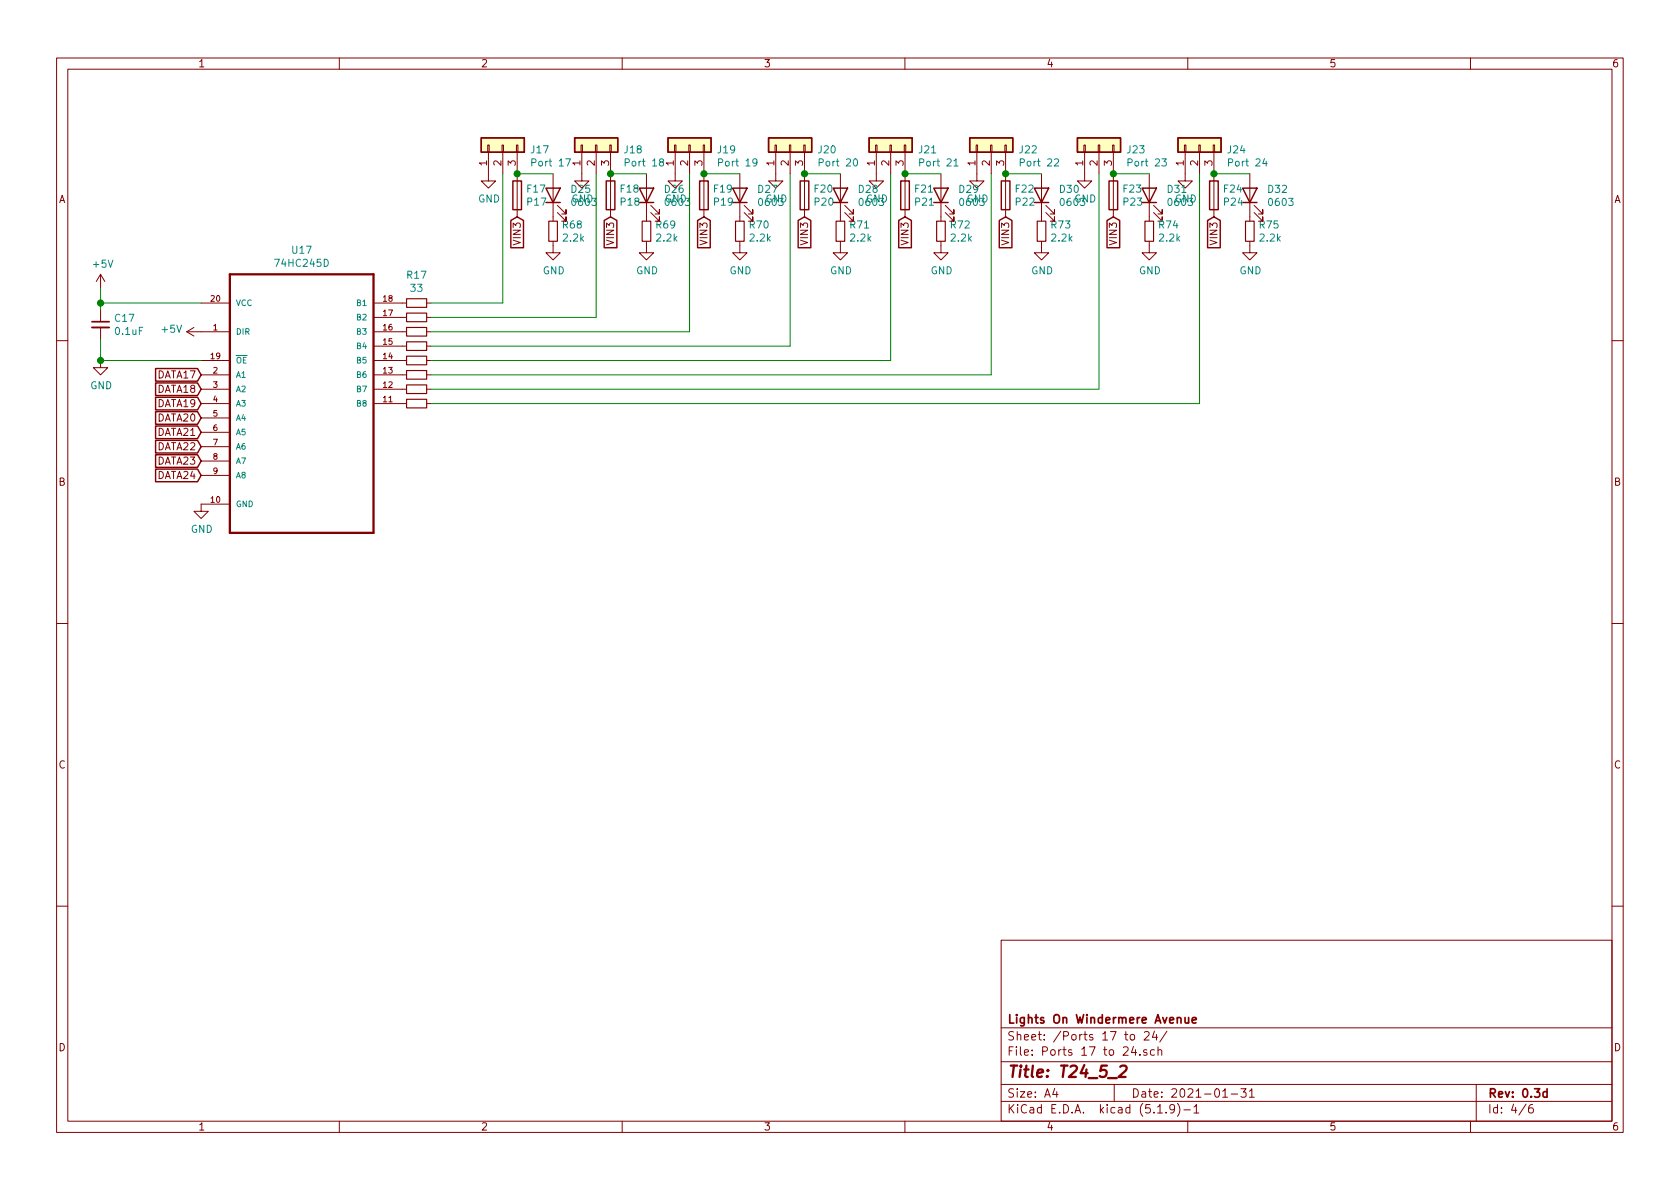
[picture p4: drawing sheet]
<svg xmlns="http://www.w3.org/2000/svg" width="297mm" height="210mm" viewBox="0 0 297 210" stroke-linecap="round" stroke-linejoin="round" font-family="sans-serif">
<g fill="none" stroke="#840000" stroke-width=".18">
<path d="M10 10.3h277v189.9h-277zM12 12.2h273v186.1h-273zM60 10.3v1.9M110 10.3v1.9M160 10.3v1.9M210 10.3v1.9M260 10.3v1.9M86.2 25.6h.3v1.3h-.3zM86.4 26.9v5.1h1.2l-1.2 1.3-1.3-1.3h1.3M88.8 25.6h.2v1.3h-.2zM88.9 26.9v3.8M91.3 25.6h.3v1.3h-.3z"/>
<path d="M91.4 26.9v11.4M97.8 30.7v8.4M98.6 37.6l1.5 1.5v-.8v.8h-.8M98.6 36.3l1.5 1.5v-.7v.7h-.8M102.7 25.6h.3v1.3h-.3zM102.9 26.9v5.1h1.2l-1.2 1.3-1.3-1.3h1.3M105.3 25.6h.2v1.3h-.2zM105.4 26.9v3.8M107.8 25.6h.3v1.3h-.3zM107.9 26.9v11.4M114.3 30.7v8.4M115.1 37.6l1.5 1.5v-.8v.8h-.8"/>
<path d="M115.1 36.3l1.5 1.5v-.7v.7h-.8M119.3 25.6h.2v1.3h-.2zM119.4 26.9v5.1h1.2l-1.2 1.3-1.3-1.3h1.3M121.8 25.6h.2v1.3h-.2zM121.9 26.9v3.8M124.3 25.6h.3v1.3h-.3zM124.5 26.9v11.4M130.8 30.7v8.4M131.6 37.6l1.5 1.5v-.8v.8h-.8M131.6 36.3l1.5 1.5v-.7v.7h-.8M137 25.6h.3v1.3h-.3zM137.2 26.9v5.1h1.2l-1.2 1.3-1.3-1.3h1.3"/>
<path d="M139.6 25.6h.2v1.3h-.2zM139.7 26.9v3.8M142.1 25.6h.3v1.3h-.3zM142.2 26.9v11.4M148.6 30.7v8.4M149.4 37.6l1.5 1.5v-.8v.8h-.8M149.4 36.3l1.5 1.5v-.7v.7h-.8M154.8 25.6h.3v1.3h-.3zM154.9 26.9v5.1h1.3l-1.3 1.3-1.2-1.3h1.2M157.4 25.6h.2v1.3h-.2zM157.5 26.9v3.8M159.9 25.6h.2v1.3h-.2z"/>
<path d="M160 26.9v11.4M166.4 30.7v8.4M167.1 37.6l1.6 1.5v-.8v.8h-.8M167.1 36.3l1.6 1.5v-.7v.7h-.8M172.6 25.6h.2v1.3h-.2zM172.7 26.9v5.1h1.3l-1.3 1.3-1.3-1.3h1.3M175.1 25.6h.3v1.3h-.3zM175.3 26.9v3.8M177.7 25.6h.2v1.3h-.2zM177.8 26.9v11.4M184.1 30.7v8.4M184.9 37.6l1.5 1.5v-.8v.8h-.7"/>
<path d="M184.9 36.3l1.5 1.5v-.7v.7h-.7M191.6 25.6h.3v1.3h-.3zM191.8 26.9v5.1h1.2l-1.2 1.3-1.3-1.3h1.3M194.2 25.6h.2v1.3h-.2zM194.3 26.9v3.8M196.7 25.6h.3v1.3h-.3zM196.8 26.9v11.4M203.2 30.7v8.4M204 37.6l1.5 1.5v-.8v.8h-.8M204 36.3l1.5 1.5v-.7v.7h-.8M209.4 25.6h.3v1.3h-.3zM209.5 26.9v5.1h1.3l-1.3 1.3-1.2-1.3h1.2"/>
<path d="M212 25.6h.2v1.3h-.2zM212.1 26.9v3.8M214.5 25.6h.3v1.3h-.3zM214.6 26.9v11.4M221 30.7v8.4M221.7 37.6l1.6 1.5v-.8v.8h-.8M221.7 36.3l1.6 1.5v-.7v.7h-.8M17.8 48.5v2.5M17.8 54.9v2M17.8 57.9v2M17.8 48.5l-.8 1.3M17.8 48.5l.7 1.3"/>
<path d="M33 58.7h7.6M33 58.7l1.3 .7M34.3 57.9l-1.3 .8M35.6 53.6h5M66 53.6h5.9M66 58.7h5.9M66 56.1h5.9M75.4 53.6h.8M75.4 58.7h.8M75.4 56.1h.8M97.8 42.7v2h1.3l-1.3 1.3-1.3-1.3h1.3M114.3 42.7v2h1.3l-1.3 1.3-1.3-1.3h1.3"/>
<path d="M130.8 42.7v2h1.3l-1.3 1.3-1.3-1.3h1.3M148.6 42.7v2h1.3l-1.3 1.3-1.3-1.3h1.3M166.4 42.7v2h1.2l-1.2 1.3-1.3-1.3h1.3M184.1 42.7v2h1.3l-1.3 1.3-1.2-1.3h1.2M203.2 42.7v2h1.3l-1.3 1.3-1.3-1.3h1.3M221 42.7v2h1.2l-1.2 1.3-1.3-1.3h1.3M10 60.2h2M17.8 63.7v1.3h1.2l-1.2 1.3-1.3-1.3h1.3M35.6 63.7h5M35.6 66.3h5M35.6 68.8h5M35.6 71.4h5"/>
<path d="M35.6 73.9h5M35.6 76.4h5M35.6 79h5M66 63.7h5.9M66 66.3h5.9M66 68.8h5.9M66 71.4h5.9M66 61.2h5.9M75.4 63.7h.8M75.4 66.3h.8M75.4 68.8h.8M75.4 71.4h.8"/>
<path d="M75.4 61.2h.8M285 60.2h2M35.6 81.5h5M35.6 84.1h5M40.6 89.1h-5v1.3h1.2l-1.2 1.3-1.3-1.3h1.3M10 110.3h2M285 110.3h2M10 160.2h2M177 166.3h108v32h-108zM285 160.2h2M60 198.3v1.9M110 198.3v1.9"/>
<path d="M160 198.3v1.9M177 194.8h108M177 191.8h108M177 187.8h108M177 181.8h108M186.5 192.5l-.4 1h1M186.8 193v1M197 191.8v3M199.9 183.1l.2-.2 .5 .2v.7l-.3 .1-.4-.1zM200.4 185l-.3 1.1h.9M200.8 185.6v1M201.5 186.5v.1"/>
<path d="M202.3 182.6l.2-.2h.4l.2 .2 .1 .2-.1 .3-.8 .8h.9M202.8 185.7a.37 .37 0 0 0-.6 .1l.1 .2 .5 .2v.1l-.2 .3-.4-.1M204.1 185.7l-.4-.1-.3 .3 .1 .6 .2 .1 .4-.1M204.1 182.3l-.3 1.1h.9M204.5 182.9v1M204.7 196.8h.8M204.7 185.7h.1a.37 .37 0 0 1 .6 .1v.8M204.7 185.1v1.5M206.2 196.7v.1M206.3 182.3l-1.2 2M207.7 196l-.1 .1a.48 .48 0 0 1-.6 .1l-.2-.2 .2-.6a.48 .48 0 0 1 .6 .1 1.27 1.27 0 0 1-.2 1.2l-.4 .1M208.2 195.1a1.71 1.71 0 0 1 0 2.3"/>
<path d="M209.3 196.3h1.2M210 198.3v1.9M211.1 195.8l.4-.5v1.5M211.1 196.8h.9M216.2 193l.4-.5v1.5M216.2 194h.8M217.7 193.5h1.1M219.4 192.5h.9l-.5 .6 .5 .1v.7l-.3 .1-.6-.1M220.9 193l.4-.5v1.5M220.9 194h.9M260 198.3v1.9M261 191.8v6.5"/>
<path d="M269.8 195.2l-1.2 2M271 195.3a.62 .62 0 0 0-.7 .7v.7l.3 .1 .4-.1 .1-.5-.1-.2-.4-.1-.3 .3"/>
</g>
<path d="M16.3 56.9h3M209.5 179.9l.1 .9 .4 .1 .2-.1M210.2 179.9v1M210.8 180.4l.7-.1v-.3l-.5-.1-.2 .2 .1 .7h.6M273.5 193.1l-.4-.1-.3 .3 .1 .6 .2 .1 .4-.1M273.5 192.5v1.5" fill="none" stroke="#840000" stroke-width=".3"/>
<path d="M40.6 48.5h25.4v45.7h-25.4zM198.1 188.6l.3-.2h.5l.2 .2 .1 .4-.1 .3-1.3 1.1h1.2" fill="none" stroke="#840000" stroke-width=".41"/>
<g fill="#ffffc2" stroke="#ffffc2" stroke-width=".18">
<path d="M171.4 24.4h7.7v2.5h-7.7z"/>
<path d="M208.3 24.4h7.6v2.5h-7.6z"/>
<path d="M190.5 24.4h7.6v2.5h-7.6z"/>
<path d="M153.7 24.4h7.6v2.5h-7.6z"/>
<path d="M135.9 24.4h7.6v2.5h-7.6z"/>
<path d="M118.1 24.4h7.6v2.5h-7.6z"/>
<path d="M85.1 24.4h7.6v2.5h-7.6z"/>
<path d="M101.6 24.4h7.6v2.5h-7.6z"/>
</g>
<g fill="none" stroke="#840000" stroke-width=".25">
<path d="M85.1 24.4h7.6v2.5h-7.6zM90.3 39l1.1-.7 1.2 .7v4.8h-2.3zM90.7 32h1.5v5.1h-1.5zM96.5 33.3h2.6l-1.3 2.5zM96.5 35.8h2.6M101.6 24.4h7.6v2.5h-7.6zM106.8 39l1.1-.7 1.2 .7v4.8h-2.3zM107.2 32h1.5v5.1h-1.5zM113 33.3h2.6l-1.3 2.5zM113 35.8h2.6M118.1 24.4h7.6v2.5h-7.6zM123.3 39l1.2-.7 1.1 .7v4.8h-2.3z"/>
<path d="M123.7 32h1.5v5.1h-1.5zM129.5 33.3h2.6l-1.3 2.5zM129.5 35.8h2.6M135.9 24.4h7.6v2.5h-7.6zM141.1 39l1.1-.7 1.2 .7v4.8h-2.3zM141.5 32h1.5v5.1h-1.5zM147.3 33.3h2.6l-1.3 2.5zM147.3 35.8h2.6M153.7 24.4h7.6v2.5h-7.6zM158.9 39l1.1-.7 1.1 .7v4.8h-2.2zM159.3 32h1.5v5.1h-1.5zM165.1 33.3h2.5l-1.2 2.5z"/>
<path d="M165.1 35.8h2.5M171.4 24.4h7.7v2.5h-7.7zM176.7 39l1.1-.7 1.1 .7v4.8h-2.2zM177 32h1.6v5.1h-1.6zM182.9 33.3h2.5l-1.3 2.5zM182.9 35.8h2.5M190.5 24.4h7.6v2.5h-7.6zM195.7 39l1.1-.7 1.2 .7v4.8h-2.3zM196.1 32h1.5v5.1h-1.5zM201.9 33.3h2.6l-1.3 2.5zM201.9 35.8h2.6M208.3 24.4h7.6v2.5h-7.6z"/>
<path d="M213.5 39l1.1-.7 1.1 .7v4.8h-2.2zM213.9 32h1.5v5.1h-1.5zM219.7 33.3h2.5l-1.2 2.5zM219.7 35.8h2.5M27.5 65.2h7.4l.7 1.1-.7 1.1h-7.4zM27.5 77.9h7.4l.7 1.1-.7 1.1h-7.4zM27.5 75.3h7.4l.7 1.1-.7 1.2h-7.4zM27.5 72.8h7.4l.7 1.1-.7 1.1h-7.4zM27.5 70.3h7.4l.7 1.1-.7 1.1h-7.4zM27.5 67.7h7.4l.7 1.1-.7 1.1h-7.4zM27.5 83h7.4l.7 1.1-.7 1.1h-7.4zM27.5 80.4h7.4l.7 1.1-.7 1.1h-7.4z"/>
</g>
<path d="M100 28.1h.9l-.6 1.3M116.8 28.6l-.2-.3 .2-.2h.3l.2 .1v.3l-.6 .2-.1 .2v.2l.2 .3h.3l.2-.3v-.4l-.2-.1M133.8 28.6l-.2 .3-.4-.1-.1-.2v-.3l.2-.2h.3l.2 .2a.97 .97 0 0 1-.2 1l-.4 .1M151 28.2l.2-.1a.67 .67 0 0 1 .4 .6 .67 .67 0 0 1-.4 .7l-.3-.5zM168.7 28.4l.3-.3v1.3M168.7 29.4h.7M186.4 28.2l.5-.1 .3 .3-.1 .2-.7 .8h.8M205.4 28.1h.8l-.4 .5 .4 .1v.5l-.2 .2-.6-.2M223.6 28l-.3 .9h.8M223.9 28.5v.9" fill="none" stroke="#008484" stroke-width=".18"/>
<g fill="none" stroke="#840000" stroke-width=".2">
<path d="M97 39.1h1.6v3.6h-1.6zM113.5 39.1h1.6v3.6h-1.6zM130 39.1h1.6v3.6h-1.6zM147.8 39.1h1.6v3.6h-1.6zM165.6 39.1h1.5v3.6h-1.5zM183.4 39.1h1.5v3.6h-1.5zM202.4 39.1h1.6v3.6h-1.6zM220.2 39.1h1.5v3.6h-1.5zM71.9 52.8h3.5v1.6h-3.5zM71.9 55.4h3.5v1.5h-3.5zM71.9 57.9h3.5v1.5h-3.5zM71.9 63h3.5v1.5h-3.5z"/>
<path d="M71.9 65.5h3.5v1.6h-3.5zM71.9 68.1h3.5v1.5h-3.5zM71.9 70.6h3.5v1.5h-3.5zM71.9 60.4h3.5v1.6h-3.5z"/>
</g>
<path d="M16.3 57.9h3" fill="none" stroke="#840000" stroke-width=".33"/>
<g fill="none" stroke="#008400" stroke-width=".18">
<path d="M88.9 30.7v22.9h-12.7M91.4 30.7h6.4M105.4 30.7v25.4h-29.2M107.9 30.7h6.4M121.9 30.7v28h-45.7M124.5 30.7h6.3M139.7 30.7v30.5h-63.5M142.2 30.7h6.4M157.5 30.7v33h-81.3M160 30.7h6.4M175.3 30.7v35.6h-99.1M177.8 30.7h6.3"/>
<path d="M194.3 30.7v38.1h-118.1M196.8 30.7h6.4M212.1 30.7v40.7h-135.9M214.6 30.7h6.4M17.8 53.6h17.8M17.8 51v3.9M17.8 59.9v3.8h17.8"/>
</g>
<g fill="#008400" stroke="#008400" stroke-width=".25">
<circle cx="196.9" cy="30.7" r=".51"/>
<circle cx="214.6" cy="30.7" r=".51"/>
<circle cx="177.8" cy="30.7" r=".51"/>
<circle cx="160" cy="30.7" r=".51"/>
<circle cx="142.2" cy="30.7" r=".51"/>
<circle cx="124.5" cy="30.7" r=".51"/>
<circle cx="108" cy="30.7" r=".51"/>
<circle cx="91.4" cy="30.7" r=".51"/>
<circle cx="17.8" cy="53.6" r=".51"/>
<circle cx="17.8" cy="63.7" r=".51"/>
</g>
<text font-size="2.8" fill="#840000" x="178" y="190.5">Title: T24_5_2</text>
<g font-size="2.1" fill="#840000">
<text x="178" y="184">Sheet: /Ports 17 to 24/</text>
<text x="178" y="181">Lights On Windermere Avenue</text>
<text x="178" y="186.7">File: Ports 17 to 24.sch</text>
<text x="178" y="196.9">KiCad E.D.A. kicad (5.1.9)-1</text>
<text x="178" y="194.1">Size: A4</text>
<text x="200" y="194.1">Date: 2021-01-31</text>
<text x="263" y="194.1">Rev: 0.3d</text>
<text x="263" y="196.9">Id: 4/6</text>
</g>
<g font-size="1.8" fill="#840000">
<text x="35" y="11.9">1</text>
<text x="85" y="11.9">2</text>
<text x="135" y="11.9">3</text>
<text x="185" y="11.9">4</text>
<text x="235" y="11.9">5</text>
<text x="285" y="11.9">6</text>
<text x="86.1" y="29.3" transform="rotate(-90 86.1 29.3)">1</text>
<text x="88.6" y="29.3" transform="rotate(-90 88.6 29.3)">2</text>
<text x="91.2" y="29.3" transform="rotate(-90 91.2 29.3)">3</text>
<text x="102.6" y="29.3" transform="rotate(-90 102.6 29.3)">1</text>
<text x="105.2" y="29.3" transform="rotate(-90 105.2 29.3)">2</text>
<text x="107.7" y="29.3" transform="rotate(-90 107.7 29.3)">3</text>
<text x="119.1" y="29.3" transform="rotate(-90 119.1 29.3)">1</text>
<text x="121.7" y="29.3" transform="rotate(-90 121.7 29.3)">2</text>
<text x="124.2" y="29.3" transform="rotate(-90 124.2 29.3)">3</text>
<text x="136.9" y="29.3" transform="rotate(-90 136.9 29.3)">1</text>
<text x="139.4" y="29.3" transform="rotate(-90 139.4 29.3)">2</text>
<text x="142" y="29.3" transform="rotate(-90 142 29.3)">3</text>
<text x="154.7" y="29.3" transform="rotate(-90 154.7 29.3)">1</text>
<text x="157.2" y="29.3" transform="rotate(-90 157.2 29.3)">2</text>
<text x="159.8" y="29.3" transform="rotate(-90 159.8 29.3)">3</text>
<text x="172.5" y="29.3" transform="rotate(-90 172.5 29.3)">1</text>
<text x="175" y="29.3" transform="rotate(-90 175 29.3)">2</text>
<text x="177.5" y="29.3" transform="rotate(-90 177.5 29.3)">3</text>
<text x="191.5" y="29.3" transform="rotate(-90 191.5 29.3)">1</text>
<text x="194.1" y="29.3" transform="rotate(-90 194.1 29.3)">2</text>
<text x="196.6" y="29.3" transform="rotate(-90 196.6 29.3)">3</text>
<text x="209.3" y="29.3" transform="rotate(-90 209.3 29.3)">1</text>
<text x="211.8" y="29.3" transform="rotate(-90 211.8 29.3)">2</text>
<text x="214.4" y="29.3" transform="rotate(-90 214.4 29.3)">3</text>
<text x="10.4" y="35.9">A</text>
<text x="285.4" y="35.9">A</text>
<text x="92.1" y="43.1" transform="rotate(-90 92.1 43.1)">VIN3</text>
<text x="108.6" y="43.1" transform="rotate(-90 108.6 43.1)">VIN3</text>
<text x="125.1" y="43.1" transform="rotate(-90 125.1 43.1)">VIN3</text>
<text x="142.9" y="43.1" transform="rotate(-90 142.9 43.1)">VIN3</text>
<text x="160.7" y="43.1" transform="rotate(-90 160.7 43.1)">VIN3</text>
<text x="178.4" y="43.1" transform="rotate(-90 178.4 43.1)">VIN3</text>
<text x="197.5" y="43.1" transform="rotate(-90 197.5 43.1)">VIN3</text>
<text x="215.3" y="43.1" transform="rotate(-90 215.3 43.1)">VIN3</text>
<text x="27.9" y="66.9">DATA17</text>
<text x="27.9" y="69.5">DATA18</text>
<text x="27.9" y="77.1">DATA21</text>
<text x="27.9" y="74.5">DATA20</text>
<text x="27.9" y="72">DATA19</text>
<text x="27.9" y="82.2">DATA23</text>
<text x="27.9" y="79.6">DATA22</text>
<text x="10.4" y="85.9">B</text>
<text x="27.9" y="84.7">DATA24</text>
<text x="285.4" y="85.9">B</text>
<text x="10.4" y="135.9">C</text>
<text x="285.4" y="135.9">C</text>
<text x="10.4" y="185.9">D</text>
<text x="285.4" y="185.9">D</text>
<text x="35" y="199.9">1</text>
<text x="85" y="199.9">2</text>
<text x="135" y="199.9">3</text>
<text x="185" y="199.9">4</text>
<text x="235" y="199.9">5</text>
<text x="285" y="199.9">6</text>
</g>
<g font-size="1.8" fill="#008484">
<text x="94" y="27.1">J17</text>
<text x="94.4" y="29.4">Port 17</text>
<text x="110.5" y="27.1">J18</text>
<text x="110.9" y="29.4">Port 18</text>
<text x="127" y="27.1">J19</text>
<text x="127.4" y="29.4">Port 19</text>
<text x="144.8" y="27.1">J20</text>
<text x="145.2" y="29.4">Port 20</text>
<text x="162.5" y="27.1">J21</text>
<text x="163" y="29.4">Port 21</text>
<text x="180.3" y="27.1">J22</text>
<text x="180.8" y="29.4">Port 22</text>
<text x="199.4" y="27.1">J23</text>
<text x="199.8" y="29.4">Port 23</text>
<text x="217.1" y="27.1">J24</text>
<text x="217.6" y="29.4">Port 24</text>
<text x="84.5" y="35.8">GND</text>
<text x="93.3" y="34.1">F17</text>
<text x="101" y="35.8">GND</text>
<text x="101.1" y="34.1">D25</text>
<text x="109.8" y="34.1">F18</text>
<text x="117.6" y="35.8">GND</text>
<text x="117.6" y="34.1">D26</text>
<text x="126.3" y="34.1">F19</text>
<text x="134.1" y="34.1">D27</text>
<text x="135.3" y="35.8">GND</text>
<text x="144.1" y="34.1">F20</text>
<text x="151.9" y="34.1">D28</text>
<text x="153.1" y="35.8">GND</text>
<text x="161.8" y="34.1">F21</text>
<text x="169.6" y="34.1">D29</text>
<text x="170.9" y="35.8">GND</text>
<text x="179.6" y="34.1">F22</text>
<text x="187.4" y="34.1">D30</text>
<text x="189.9" y="35.8">GND</text>
<text x="198.7" y="34.1">F23</text>
<text x="206.5" y="34.1">D31</text>
<text x="207.7" y="35.8">GND</text>
<text x="216.5" y="34.1">F24</text>
<text x="224.3" y="34.1">D32</text>
<text x="93.3" y="36.4">P17</text>
<text x="99.6" y="40.4">R68</text>
<text x="101.3" y="36.4">0603</text>
<text x="109.8" y="36.4">P18</text>
<text x="116.1" y="40.4">R69</text>
<text x="117.8" y="36.4">0603</text>
<text x="126.3" y="36.4">P19</text>
<text x="132.6" y="40.4">R70</text>
<text x="134.3" y="36.4">0603</text>
<text x="144.1" y="36.4">P20</text>
<text x="150.4" y="40.4">R71</text>
<text x="152.1" y="36.4">0603</text>
<text x="161.9" y="36.4">P21</text>
<text x="168.1" y="40.4">R72</text>
<text x="169.9" y="36.4">0603</text>
<text x="179.7" y="36.4">P22</text>
<text x="185.9" y="40.4">R73</text>
<text x="187.7" y="36.4">0603</text>
<text x="198.7" y="36.4">P23</text>
<text x="205" y="40.4">R74</text>
<text x="206.7" y="36.4">0603</text>
<text x="216.5" y="36.4">P24</text>
<text x="222.8" y="40.4">R75</text>
<text x="224.5" y="36.4">0603</text>
<text x="16.6" y="47.3">+5V</text>
<text x="49" y="47.2">74HC245D</text>
<text x="51.7" y="44.9">U17</text>
<text x="99.7" y="42.7">2.2k</text>
<text x="116.2" y="42.7">2.2k</text>
<text x="132.7" y="42.7">2.2k</text>
<text x="150.5" y="42.7">2.2k</text>
<text x="168.2" y="42.7">2.2k</text>
<text x="186" y="42.7">2.2k</text>
<text x="205.1" y="42.7">2.2k</text>
<text x="222.9" y="42.7">2.2k</text>
<text x="72" y="49.3">R17</text>
<text x="72.7" y="51.6">33</text>
<text x="96" y="48.5">GND</text>
<text x="112.5" y="48.5">GND</text>
<text x="129" y="48.5">GND</text>
<text x="146.8" y="48.5">GND</text>
<text x="164.5" y="48.5">GND</text>
<text x="182.3" y="48.5">GND</text>
<text x="201.4" y="48.5">GND</text>
<text x="219.2" y="48.5">GND</text>
<text x="20.4" y="56.9">C17</text>
<text x="20.5" y="59.2">0.1uF</text>
<text x="28.7" y="58.8">+5V</text>
<text x="16" y="68.8">GND</text>
<text x="33.7" y="94.2">GND</text>
</g>
<g font-size="1.4" fill="#840000">
<text x="37.3" y="53.3">20</text>
<text x="67.8" y="53.3">18</text>
<text x="37.7" y="58.4">1</text>
<text x="67.8" y="55.9">17</text>
<text x="67.8" y="58.4">16</text>
<text x="37.3" y="63.5">19</text>
<text x="67.8" y="61">15</text>
<text x="67.8" y="63.5">14</text>
<text x="37.7" y="66">2</text>
<text x="37.7" y="68.6">3</text>
<text x="37.7" y="71.1">4</text>
<text x="67.8" y="66">13</text>
<text x="67.8" y="68.6">12</text>
<text x="67.8" y="71.1">11</text>
<text x="37.7" y="73.7">5</text>
<text x="37.7" y="76.2">6</text>
<text x="37.7" y="78.7">7</text>
<text x="37.7" y="81.3">8</text>
<text x="37.7" y="83.8">9</text>
<text x="37.3" y="88.9">10</text>
</g>
<g font-size="1.4" fill="#008484">
<text x="41.7" y="54.1">VCC</text>
<text x="41.7" y="59.2">DIR</text>
<text x="63.2" y="54.1">B1</text>
<text x="63.2" y="56.6">B2</text>
<text x="63.2" y="59.2">B3</text>
<text x="41.7" y="64.3">OE</text>
<text x="63.2" y="61.7">B4</text>
<text x="63.2" y="64.3">B5</text>
<text x="41.7" y="66.8">A1</text>
<text x="41.7" y="69.3">A2</text>
<text x="41.7" y="71.9">A3</text>
<text x="63.2" y="66.8">B6</text>
<text x="63.2" y="69.3">B7</text>
<text x="63.2" y="71.9">B8</text>
<text x="41.7" y="74.4">A4</text>
<text x="41.7" y="77">A5</text>
<text x="41.7" y="79.5">A6</text>
<text x="41.7" y="82">A7</text>
<text x="41.7" y="84.6">A8</text>
<text x="41.7" y="89.7">GND</text>
</g>
</svg>
